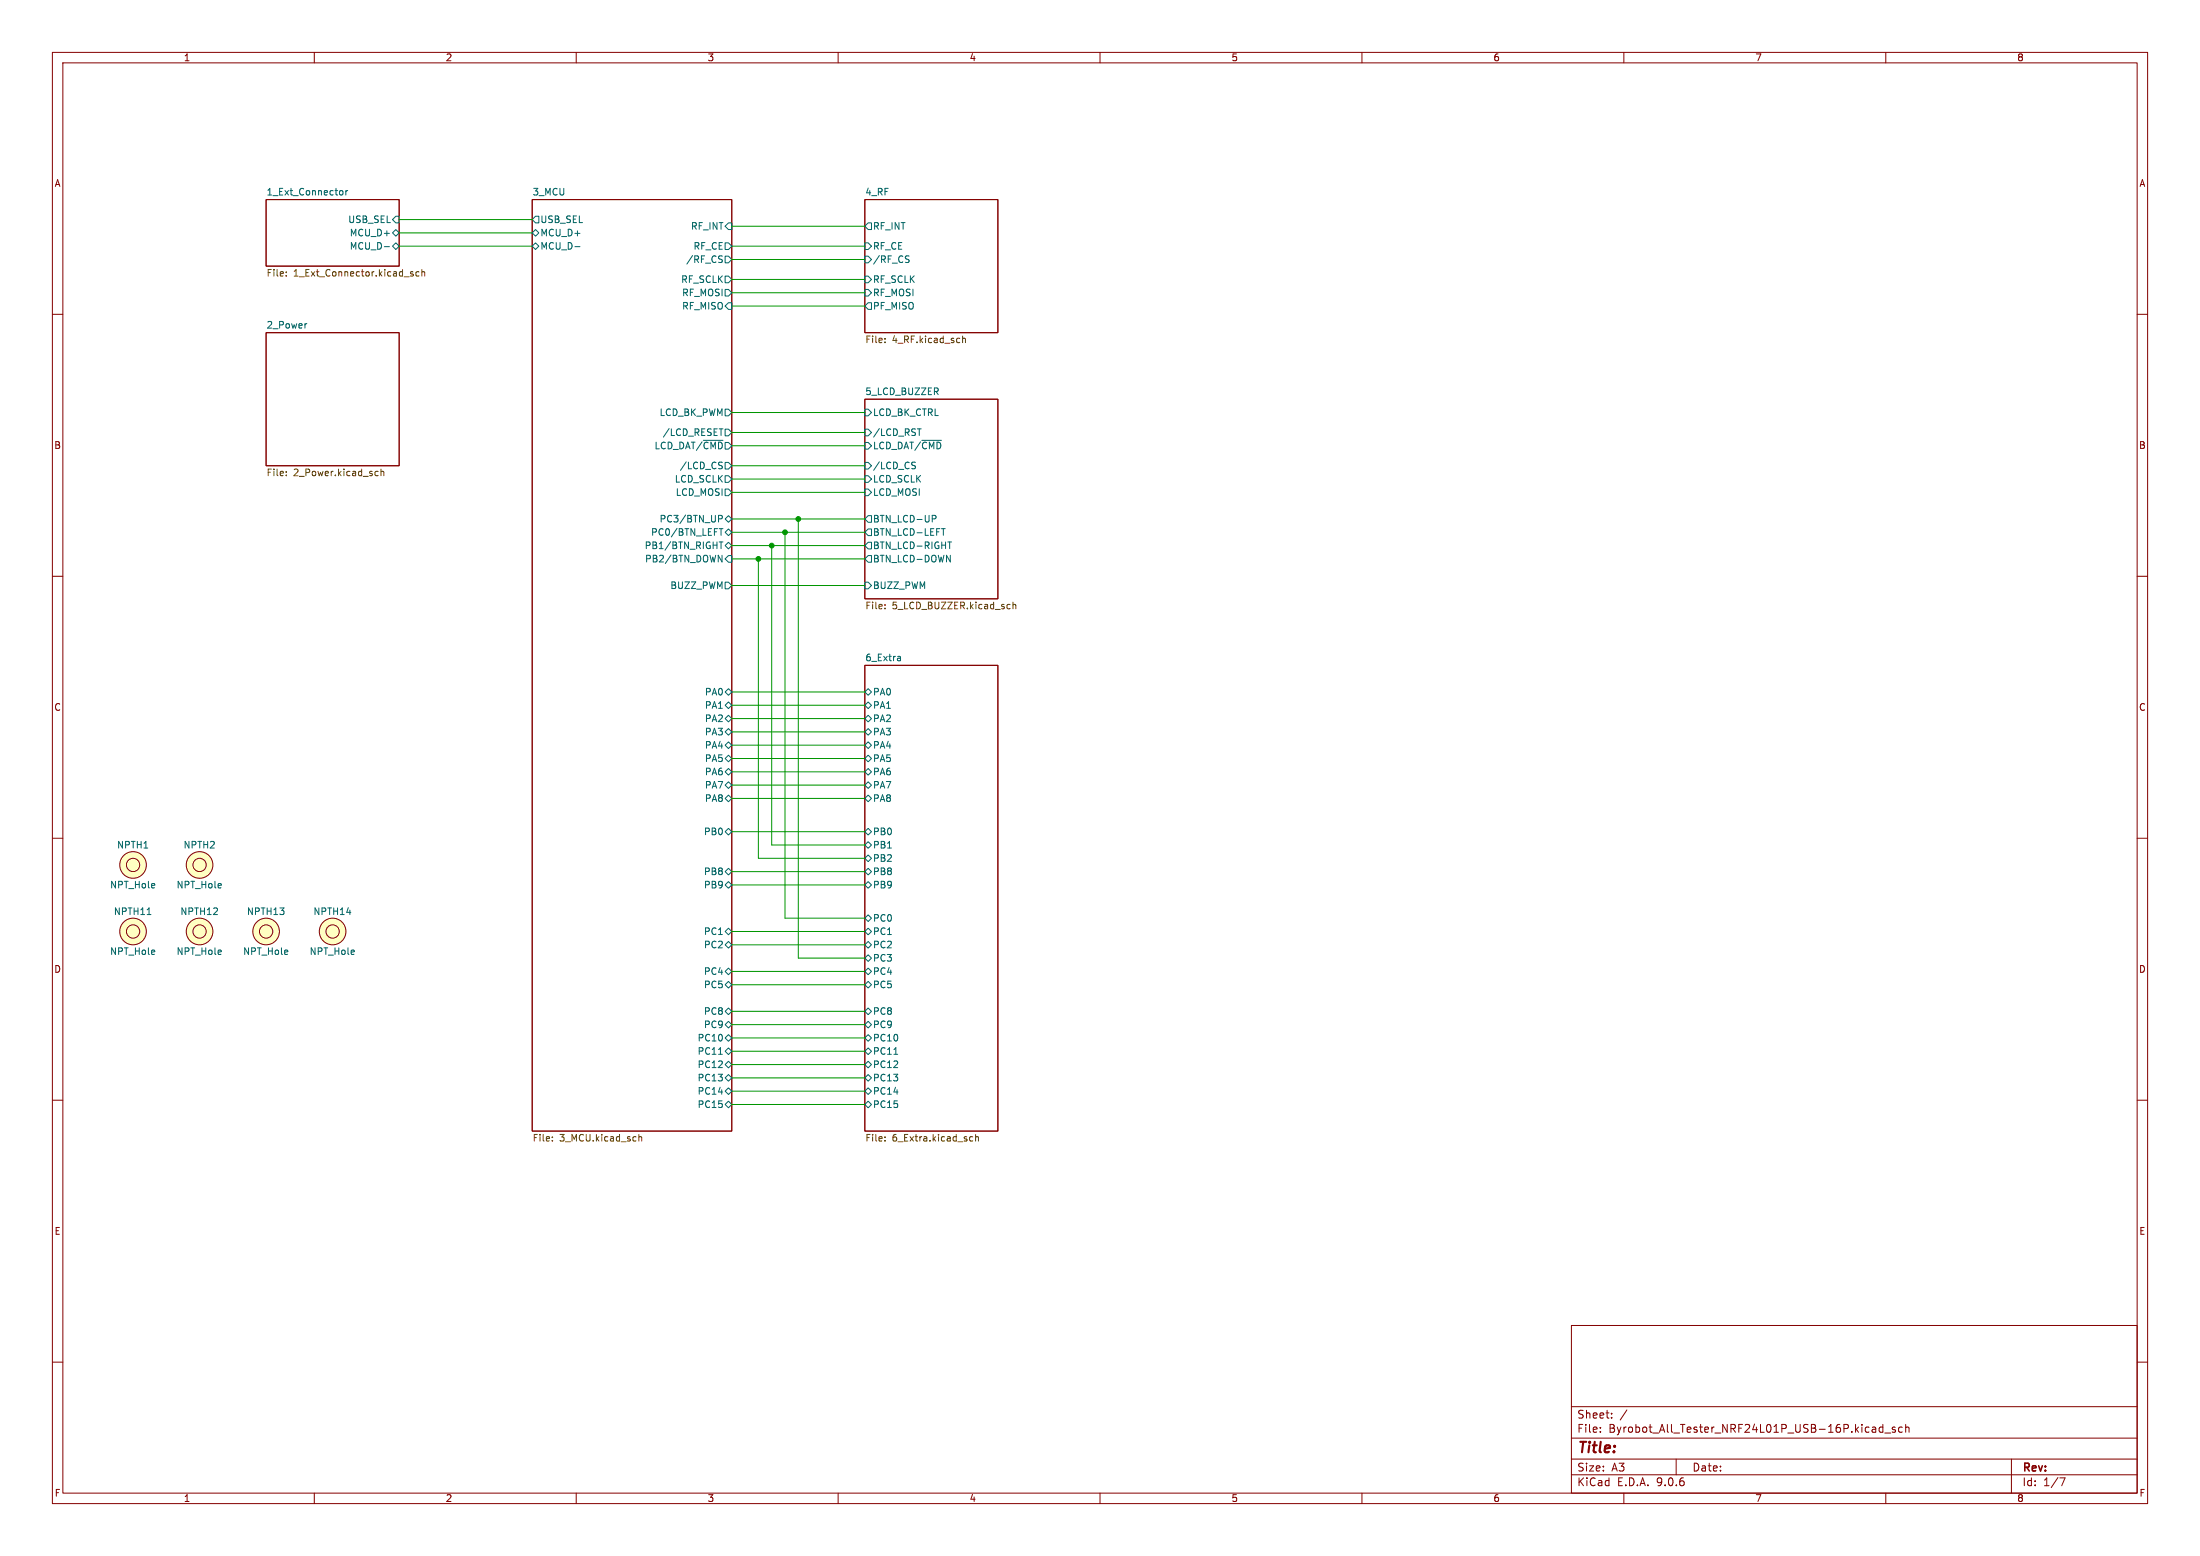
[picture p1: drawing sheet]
<svg xmlns="http://www.w3.org/2000/svg" width="420mm" height="297mm" viewBox="0 0 420 297" stroke-linecap="round" stroke-linejoin="round" font-family="sans-serif">
<g fill="none" stroke="#840000" stroke-width=".19">
<path d="M10 10h400v277h-400zM12 12h396v273h-396zM60 10v2M110 10v2M160 10v2M210 10v2M260 10v2M310 10v2M360 10v2M50.8 38.1h25.4v12.7h-25.4zM101.6 38.1h38.1v177.8h-38.1zM165.1 38.1h25.4v25.4h-25.4z"/>
<path d="M10 60h2M50.8 63.5h25.4v25.4h-25.4zM165.1 76.2h25.4v38.1h-25.4zM408 60h2M10 110h2M408 110h2M165.1 127h25.4v88.9h-25.4zM10 160h2M408 160h2M10 210h2M408 210h2M300 253h108v32h-108z"/>
<path d="M10 260h2M300 278.5h108M300 274.5h108M300 268.5h108M305.5 273.2v.2M305.5 272.5v.1M307.7 270.5v.2M307.7 269.8v.1M310.6 269.1l-1.3 1.9M320 278.5v3M357.6 272.4h.3l.2 .2v.8M358.1 273.3l-.5 .1"/>
<path d="M358.1 272.7l-.5 .1M359.4 272.5l-.4-.1-.3 .3 .2 .6h.5M359.4 271.9v1.5M359.8 273.5h1.1M361.8 272.5l-.4-.1-.2 .2 .1 .2 .5 .2v.3h-.6M363.2 272.5l-.5-.1-.3 .3 .2 .6h.6M363.8 272.5l.2-.1 .4 .1v.9M363.8 271.9v1.5M384 278.5v6.5M408 260h2M60 285v2M110 285v2"/>
<path d="M160 285v2M210 285v2M260 285v2M300 281.5h108M310 285v2M360 285v2M393.2 282.1h1l-.6 1.5"/>
<circle cx="25.4" cy="177.8" r="2.54"/>
<circle cx="25.4" cy="165.1" r="2.54"/>
<circle cx="25.4" cy="165.1" r="1.27"/>
<circle cx="25.4" cy="177.8" r="1.27"/>
<circle cx="38.1" cy="177.8" r="2.54"/>
<circle cx="38.1" cy="165.1" r="2.54"/>
<circle cx="38.1" cy="165.1" r="1.27"/>
<circle cx="38.1" cy="177.8" r="1.27"/>
<circle cx="50.8" cy="177.8" r="2.54"/>
<circle cx="50.8" cy="177.8" r="1.27"/>
<circle cx="63.5" cy="177.8" r="2.54"/>
<circle cx="63.5" cy="177.8" r="1.27"/>
</g>
<g fill="none" stroke="#006464" stroke-width=".19">
<path d="M65.1 36.4h.3l.1 .2-.1 .5-.3 .1M66 36.4v.8M66.4 36.4l-.4 .2M73.4 47.1h.9M74.9 44.5l.7-.7 .6 .7-.6 .6zM74.9 47l.7-.6 .6 .6-.6 .6zM75.6 41.3h.6v1.2h-.6l-.7-.6zM101.6 41.9l.6-.6h.7v1.2h-.7zM101.6 47l.6-.6 .7 .6-.7 .6zM101.6 44.5l.6-.7 .7 .7-.7 .6zM109.8 47.1h.9M137.7 49.5l.2 .2-.2 .4"/>
<path d="M137.7 48.8l.2 .1M138.4 48.9h.7l.6 .6-.6 .7h-.7zM138.4 46.4h.7l.6 .6-.6 .6h-.7zM138.4 52.7h.7l.6 .6-.6 .7h-.7zM138.4 55.2h.7l.6 .7-.6 .6h-.7zM139.1 42.5h.6v1.3h-.6l-.7-.6zM139.1 57.8h.6v1.3h-.6l-.7-.7zM165.1 48.9h.6l.7 .6-.7 .7h-.6zM165.1 52.7h.6l.7 .6-.7 .7h-.6zM165.1 55.2h.6l.7 .7-.7 .6h-.6zM165.1 46.4h.6l.7 .6-.7 .6h-.6zM165.7 57.8h.7v1.3h-.7l-.6-.7z"/>
<path d="M165.7 42.5h.7v1.3h-.7l-.6-.6zM173.3 49.5l.3 .2-.3 .4M173.4 48.8l.2 .1M58.6 61.8h-.3M138.4 78.1h.7l.6 .6-.6 .7h-.7zM165.1 78.1h.6l.7 .6-.7 .7h-.6zM134.3 84h3.7M137.2 98.4h.5l.2 .2-.1 .4h-.6M137.3 81.9h.7M137.4 88.2l.5 .1M137.7 88.9l.2 .2-.2 .4M138.4 81.9h.7l.6 .7-.6 .6h-.7z"/>
<path d="M138.4 93.3h.7l.6 .7-.6 .6h-.7zM138.4 90.8h.7l.6 .6-.6 .7h-.7zM138.4 88.3h.7l.6 .6-.6 .6h-.7zM138.4 99.1l.7-.7 .6 .7-.6 .6zM165.1 93.3h.6l.7 .7-.7 .6h-.6zM165.1 90.8h.6l.7 .6-.7 .7h-.6zM165.1 88.3h.6l.7 .6-.7 .6h-.6zM165.1 84.5h.6l.7 .6-.7 .6h-.6zM165.1 81.9h.6l.7 .7-.7 .6h-.6zM165.7 98.4h.7v1.3h-.7l-.6-.6zM174.3 88.2l.5 .1M174.5 88.9l.3 .2-.3 .4"/>
<path d="M175.1 81.9h.8M176 84h3.7M178 98.4h.5l.2 .2-.1 .4h-.6M137.1 106l.7 1.3v-1.3M137.3 103.4h.7M137.3 100.9h.7M137.7 100.9v1.3M137.7 103.4v1.3M138.4 111.1h.7l.6 .7-.6 .6h-.7zM138.4 101.6l.7-.6 .6 .6-.6 .6zM139.1 106h.6v1.3h-.6l-.7-.6zM139.1 103.5l.6 .6-.6 .7-.7-.7z"/>
<path d="M165.1 111.1h.6l.7 .7-.7 .6h-.6zM165.7 103.5h.7v1.3h-.7l-.6-.7zM165.7 106h.7v1.3h-.7l-.6-.6zM165.7 101h.7v1.2h-.7l-.6-.6zM179.7 100.9h.7M180.7 106l.7 1.3v-1.3M180.9 103.4h.8M138.4 132.1l.7-.7 .6 .7-.6 .6zM138.4 134.6l.7-.6 .6 .6-.6 .7zM138.4 137.2l.7-.7 .6 .7-.6 .6zM138.4 139.7l.7-.6 .6 .6-.6 .6zM165.1 134.6l.6-.6 .7 .6-.7 .7z"/>
<path d="M165.1 137.2l.6-.7 .7 .7-.7 .6zM165.1 139.7l.6-.6 .7 .6-.7 .6zM165.1 132.1l.6-.7 .7 .7-.7 .6zM171.7 125.3l.2 .2v.6M171.9 126.1h-.4M171.9 125.6h-.4M138.4 147.3l.7-.6 .6 .6-.6 .7zM138.4 142.2l.7-.6 .6 .6-.6 .7zM138.4 144.8l.7-.7 .6 .7-.6 .6zM138.4 149.9l.7-.7 .6 .7-.6 .6zM138.4 152.4l.7-.6 .6 .6-.6 .6zM138.4 158.8l.7-.7 .6 .7-.6 .6z"/>
<path d="M165.1 152.4l.6-.6 .7 .6-.7 .6zM165.1 158.8l.6-.7 .7 .7-.7 .6zM165.1 149.9l.6-.7 .7 .7-.7 .6zM165.1 144.8l.6-.7 .7 .7-.7 .6zM165.1 142.2l.6-.6 .7 .6-.7 .7zM165.7 146.7l.7 .6-.7 .7-.6-.7zM28.1 174.6h.7M138.4 177.8l.7-.6 .6 .6-.6 .6zM138.4 168.9l.7-.6 .6 .6-.6 .6zM138.4 166.4l.7-.7 .6 .7-.6 .6zM165.1 166.4l.6-.7 .7 .7-.7 .6zM165.1 175.3l.6-.7 .7 .7-.7 .6z"/>
<path d="M165.1 168.9l.6-.6 .7 .6-.7 .6zM165.1 177.8l.6-.6 .7 .6-.7 .6zM165.1 161.3l.6-.6 .7 .6-.7 .6zM165.1 163.8l.6-.6 .7 .6-.7 .7zM138.4 193l.7-.6 .6 .6-.6 .7zM138.4 198.1l.7-.6 .6 .6-.6 .7zM138.4 195.6l.7-.7 .6 .7-.6 .6zM138.4 185.4l.7-.6 .6 .6-.6 .7zM138.4 188l.7-.7 .6 .7-.6 .6zM138.4 180.3l.7-.6 .6 .6-.6 .7zM165.1 193l.6-.6 .7 .6-.7 .7zM165.1 188l.6-.7 .7 .7-.7 .6z"/>
<path d="M165.1 185.4l.6-.6 .7 .6-.7 .7zM165.1 198.1l.6-.6 .7 .6-.7 .7zM165.1 195.6l.6-.7 .7 .7-.7 .6zM165.1 180.3l.6-.6 .7 .6-.7 .7zM165.7 182.2l.7 .7-.7 .6-.6-.6zM137.2 201.2h.7M138.4 203.2l.7-.6 .6 .6-.6 .6zM138.4 205.7l.7-.6 .6 .6-.6 .7zM138.4 208.3l.7-.7 .6 .7-.6 .6zM138.4 210.8l.7-.6 .6 .6-.6 .7zM139.1 200l.6 .7-.6 .6-.7-.6zM165.1 205.7l.6-.6 .7 .6-.7 .7z"/>
<path d="M165.1 203.2l.6-.6 .7 .6-.7 .6zM165.1 200.7l.6-.7 .7 .7-.7 .6zM165.1 210.8l.6-.6 .7 .6-.7 .7zM165.1 208.3l.6-.7 .7 .7-.7 .6zM170.7 201.2h.7"/>
</g>
<g fill="none" stroke="#725600" stroke-width=".19">
<path d="M54.6 51.9v.1M54.6 52.6v.1M78.5 52.3h.3l.1 .2-.4 .2M78.5 51.9h.3M80 51.9h-.4l-.2 .2 .1 .5h.5M80.5 52l.2-.1h.3l.1 .8M80.5 51.4v1.3M168.9 64.6v.1M168.9 65.3v.1M183.8 64.1v1.3M183.8 64.7l.1-.1h.4v.8M54.6 90.7v.1"/>
<path d="M54.6 90v.1M71.8 90h.4M72.2 90.7l-.4 .1M72.7 90.1l.2-.1h.3l.1 .8M72.7 89.5v1.3M168.9 116.1v.1M168.9 115.4v.1M192.7 115.4h.1M192.8 116.1l-.1 .1M193.4 114.9v1.3M193.4 115.5l.2-.1h.3v.8M105.4 217.7v.1"/>
<path d="M105.4 217v.1M122 217.1l.1-.1h.3l.1 .8M122 216.5v1.3M168.9 217v.1M168.9 217.7v.1M185.2 217.7h.5M185.2 217h.5M186.2 217.1l.2-.1h.3l.1 .8M186.2 216.5v1.3"/>
</g>
<g fill="#ff0" stroke="#ff0" stroke-width=".19">
<circle cx="38.1" cy="165.1" r="1.27"/>
<circle cx="63.5" cy="177.8" r="1.27"/>
<circle cx="25.4" cy="177.8" r="1.27"/>
<circle cx="38.1" cy="177.8" r="1.27"/>
<circle cx="50.8" cy="177.8" r="1.27"/>
<circle cx="25.4" cy="165.1" r="1.27"/>
</g>
<g fill="#ffffc2" stroke="#ffffc2" stroke-width=".19">
<circle cx="38.1" cy="165.1" r="2.54"/>
<circle cx="63.5" cy="177.8" r="2.54"/>
<circle cx="25.4" cy="177.8" r="2.54"/>
<circle cx="38.1" cy="177.8" r="2.54"/>
<circle cx="50.8" cy="177.8" r="2.54"/>
<circle cx="25.4" cy="165.1" r="2.54"/>
</g>
<g fill="none" stroke="#009600" stroke-width=".19">
<path d="M76.2 44.5h25.4M76.2 47h25.4M76.2 41.9h25.4M139.7 53.3h25.4M139.7 47h25.4M139.7 49.5h25.4M139.7 55.9h25.4M139.7 58.4h25.4M139.7 43.2h25.4M139.7 78.7h25.4M139.7 88.9h25.4M139.7 85.1h25.4"/>
<path d="M139.7 82.6h25.4M139.7 99.1h25.4M139.7 94h25.4M139.7 91.4h25.4M152.4 99.1v83.8h12.7M139.7 106.7h25.4M139.7 101.6h25.4M139.7 111.8h25.4M139.7 104.1h25.4M144.8 106.7v57.1h20.3M147.3 104.1v57.2h17.8M149.9 101.6v73.7h15.2"/>
<path d="M139.7 132.1h25.4M139.7 139.7h25.4M139.7 134.6h25.4M139.7 137.2h25.4M139.7 158.8h25.4M139.7 147.3h25.4M139.7 152.4h25.4M139.7 149.9h25.4M139.7 142.2h25.4M139.7 144.8h25.4M139.7 177.8h25.4M139.7 166.4h25.4"/>
<path d="M139.7 168.9h25.4M139.7 180.3h25.4M139.7 188h25.4M139.7 198.1h25.4M139.7 185.4h25.4M139.7 195.6h25.4M139.7 193h25.4M139.7 208.3h25.4M139.7 203.2h25.4M139.7 200.7h25.4M139.7 210.8h25.4M139.7 205.7h25.4"/>
</g>
<g fill="#009600" stroke="#009600" stroke-width=".19">
<circle cx="147.3" cy="104.1" r=".46"/>
<circle cx="144.8" cy="106.7" r=".46"/>
<circle cx="149.9" cy="101.6" r=".46"/>
<circle cx="152.4" cy="99.1" r=".46"/>
</g>
<text font-size="2.8" fill="#840000" x="301" y="277.9">Title:</text>
<g font-size="2.1" fill="#840000">
<text x="301" y="273.7">File:</text>
<text x="301" y="271">Sheet:</text>
<text x="307.1" y="273.7">Byrobot_All_Tester_NRF24L01P_USB-16P.kicad_sch</text>
<text x="301" y="281.1">Size:</text>
<text x="307.6" y="281.1">A3</text>
<text x="323" y="281.1">Date:</text>
<text x="386" y="281.3">Rev:</text>
<text x="301" y="283.9">KiCad</text>
<text x="308.7" y="283.9">E.D.A.</text>
<text x="316.3" y="283.9">9.0.6</text>
<text x="386" y="283.9">Id:</text>
<text x="390.1" y="283.9">1/7</text>
</g>
<g font-size="1.8" fill="#840000">
<text x="35" y="11.9">1</text>
<text x="85" y="11.9">2</text>
<text x="135" y="11.9">3</text>
<text x="185" y="11.9">4</text>
<text x="235" y="11.9">5</text>
<text x="285" y="11.9">6</text>
<text x="335" y="11.9">7</text>
<text x="385" y="11.9">8</text>
<text x="10.3" y="35.9">A</text>
<text x="408.3" y="35.9">A</text>
<text x="10.3" y="85.9">B</text>
<text x="408.2" y="85.9">B</text>
<text x="10.3" y="135.9">C</text>
<text x="408.2" y="135.9">C</text>
<text x="10.3" y="185.9">D</text>
<text x="408.2" y="185.9">D</text>
<text x="10.3" y="235.9">E</text>
<text x="408.3" y="235.9">E</text>
<text x="10.3" y="285.9">F</text>
<text x="35" y="286.9">1</text>
<text x="85" y="286.9">2</text>
<text x="135" y="286.9">3</text>
<text x="185" y="286.9">4</text>
<text x="235" y="286.9">5</text>
<text x="285" y="286.9">6</text>
<text x="335" y="286.9">7</text>
<text x="385" y="286.9">8</text>
<text x="408.3" y="285.9">F</text>
</g>
<g font-size="1.8" fill="#006464">
<text x="50.8" y="37.4">1_Ext_Connector</text>
<text x="101.6" y="37.4">3_MCU</text>
<text x="165.1" y="37.4">4_RF</text>
<text x="66.4" y="42.8">USB_SEL</text>
<text x="66.7" y="45.3">MCU_D+</text>
<text x="66.7" y="47.9">MCU_D-</text>
<text x="103.1" y="42.8">USB_SEL</text>
<text x="103.1" y="47.9">MCU_D-</text>
<text x="103.1" y="45.3">MCU_D+</text>
<text x="131.8" y="44">RF_INT</text>
<text x="132.3" y="47.9">RF_CE</text>
<text x="166.6" y="44">RF_INT</text>
<text x="166.6" y="47.9">RF_CE</text>
<text x="130.9" y="50.4">/RF_CS</text>
<text x="166.6" y="50.4">/RF_CS</text>
<text x="129.9" y="54.2">RF_SCLK</text>
<text x="130.1" y="56.7">RF_MOSI</text>
<text x="130.1" y="59.3">RF_MISO</text>
<text x="166.6" y="54.2">RF_SCLK</text>
<text x="166.6" y="56.7">RF_MOSI</text>
<text x="166.6" y="59.3">PF_MISO</text>
<text x="50.8" y="62.8">2_Power</text>
<text x="165.1" y="75.5">5_LCD_BUZZER</text>
<text x="125.8" y="79.6">LCD_BK_PWM</text>
<text x="126.4" y="83.4">/LCD_RESET</text>
<text x="166.6" y="79.6">LCD_BK_CTRL</text>
<text x="166.6" y="83.4">/LCD_RST</text>
<text x="124.9" y="86">LCD_DAT/~{CMD}</text>
<text x="129.7" y="89.8">/LCD_CS</text>
<text x="166.6" y="89.8">/LCD_CS</text>
<text x="166.6" y="86">LCD_DAT/~{CMD}</text>
<text x="128.7" y="92.3">LCD_SCLK</text>
<text x="128.9" y="94.8">LCD_MOSI</text>
<text x="166.6" y="94.8">LCD_MOSI</text>
<text x="166.6" y="92.3">LCD_SCLK</text>
<text x="125.8" y="99.9">PC3/BTN_UP</text>
<text x="166.6" y="99.9">BTN_LCD-UP</text>
<text x="123" y="105">PB1/BTN_RIGHT</text>
<text x="123" y="107.5">PB2/BTN_DOWN</text>
<text x="124.2" y="102.5">PC0/BTN_LEFT</text>
<text x="166.6" y="105">BTN_LCD-RIGHT</text>
<text x="166.6" y="107.5">BTN_LCD-DOWN</text>
<text x="166.6" y="102.5">BTN_LCD-LEFT</text>
<text x="127.9" y="112.6">BUZZ_PWM</text>
<text x="166.6" y="112.6">BUZZ_PWM</text>
<text x="165.1" y="126.3">6_Extra</text>
<text x="134.5" y="132.9">PA0</text>
<text x="134.5" y="135.5">PA1</text>
<text x="166.6" y="135.5">PA1</text>
<text x="166.6" y="132.9">PA0</text>
<text x="134.5" y="138">PA2</text>
<text x="134.5" y="140.6">PA3</text>
<text x="134.5" y="143.1">PA4</text>
<text x="166.6" y="138">PA2</text>
<text x="166.6" y="140.6">PA3</text>
<text x="166.6" y="143.1">PA4</text>
<text x="134.5" y="148.2">PA6</text>
<text x="134.5" y="145.6">PA5</text>
<text x="166.6" y="148.2">PA6</text>
<text x="166.6" y="145.6">PA5</text>
<text x="134.5" y="150.7">PA7</text>
<text x="134.5" y="153.3">PA8</text>
<text x="166.6" y="153.3">PA8</text>
<text x="166.6" y="150.7">PA7</text>
<text x="134.3" y="159.6">PB0</text>
<text x="166.6" y="159.6">PB0</text>
<text x="22.2" y="162.2">NPTH1</text>
<text x="34.9" y="162.2">NPTH2</text>
<text x="134.3" y="167.2">PB8</text>
<text x="166.6" y="167.2">PB8</text>
<text x="166.6" y="162.2">PB1</text>
<text x="166.6" y="164.7">PB2</text>
<text x="20.9" y="169.8">NPT_Hole</text>
<text x="33.6" y="169.8">NPT_Hole</text>
<text x="134.3" y="169.8">PB9</text>
<text x="166.6" y="169.8">PB9</text>
<text x="21.6" y="174.9">NPTH11</text>
<text x="34.3" y="174.9">NPTH12</text>
<text x="47" y="174.9">NPTH13</text>
<text x="59.7" y="174.9">NPTH14</text>
<text x="134.3" y="178.7">PC1</text>
<text x="166.6" y="176.1">PC0</text>
<text x="166.6" y="178.7">PC1</text>
<text x="20.9" y="182.5">NPT_Hole</text>
<text x="33.6" y="182.5">NPT_Hole</text>
<text x="46.3" y="182.5">NPT_Hole</text>
<text x="59" y="182.5">NPT_Hole</text>
<text x="134.3" y="181.2">PC2</text>
<text x="166.6" y="181.2">PC2</text>
<text x="166.6" y="183.7">PC3</text>
<text x="134.3" y="186.3">PC4</text>
<text x="134.3" y="188.8">PC5</text>
<text x="166.6" y="188.8">PC5</text>
<text x="166.6" y="186.3">PC4</text>
<text x="134.3" y="193.9">PC8</text>
<text x="134.3" y="196.4">PC9</text>
<text x="166.6" y="193.9">PC8</text>
<text x="166.6" y="196.4">PC9</text>
<text x="133.1" y="199">PC10</text>
<text x="133.1" y="201.5">PC11</text>
<text x="166.6" y="199">PC10</text>
<text x="166.6" y="201.5">PC11</text>
<text x="133.1" y="204.1">PC12</text>
<text x="133.1" y="206.6">PC13</text>
<text x="133.1" y="209.1">PC14</text>
<text x="166.6" y="206.6">PC13</text>
<text x="166.6" y="204.1">PC12</text>
<text x="166.6" y="209.1">PC14</text>
<text x="133.1" y="211.7">PC15</text>
<text x="166.6" y="211.7">PC15</text>
</g>
<g font-size="1.8" fill="#725600">
<text x="50.8" y="53.1">File:</text>
<text x="56" y="53.1">1_Ext_Connector.kicad_sch</text>
<text x="165.1" y="65.8">File:</text>
<text x="170.3" y="65.8">4_RF.kicad_sch</text>
<text x="50.8" y="91.2">File:</text>
<text x="56" y="91.2">2_Power.kicad_sch</text>
<text x="165.1" y="116.6">File:</text>
<text x="170.3" y="116.6">5_LCD_BUZZER.kicad_sch</text>
<text x="101.6" y="218.2">File:</text>
<text x="106.8" y="218.2">3_MCU.kicad_sch</text>
<text x="165.1" y="218.2">File:</text>
<text x="170.3" y="218.2">6_Extra.kicad_sch</text>
</g>
</svg>
